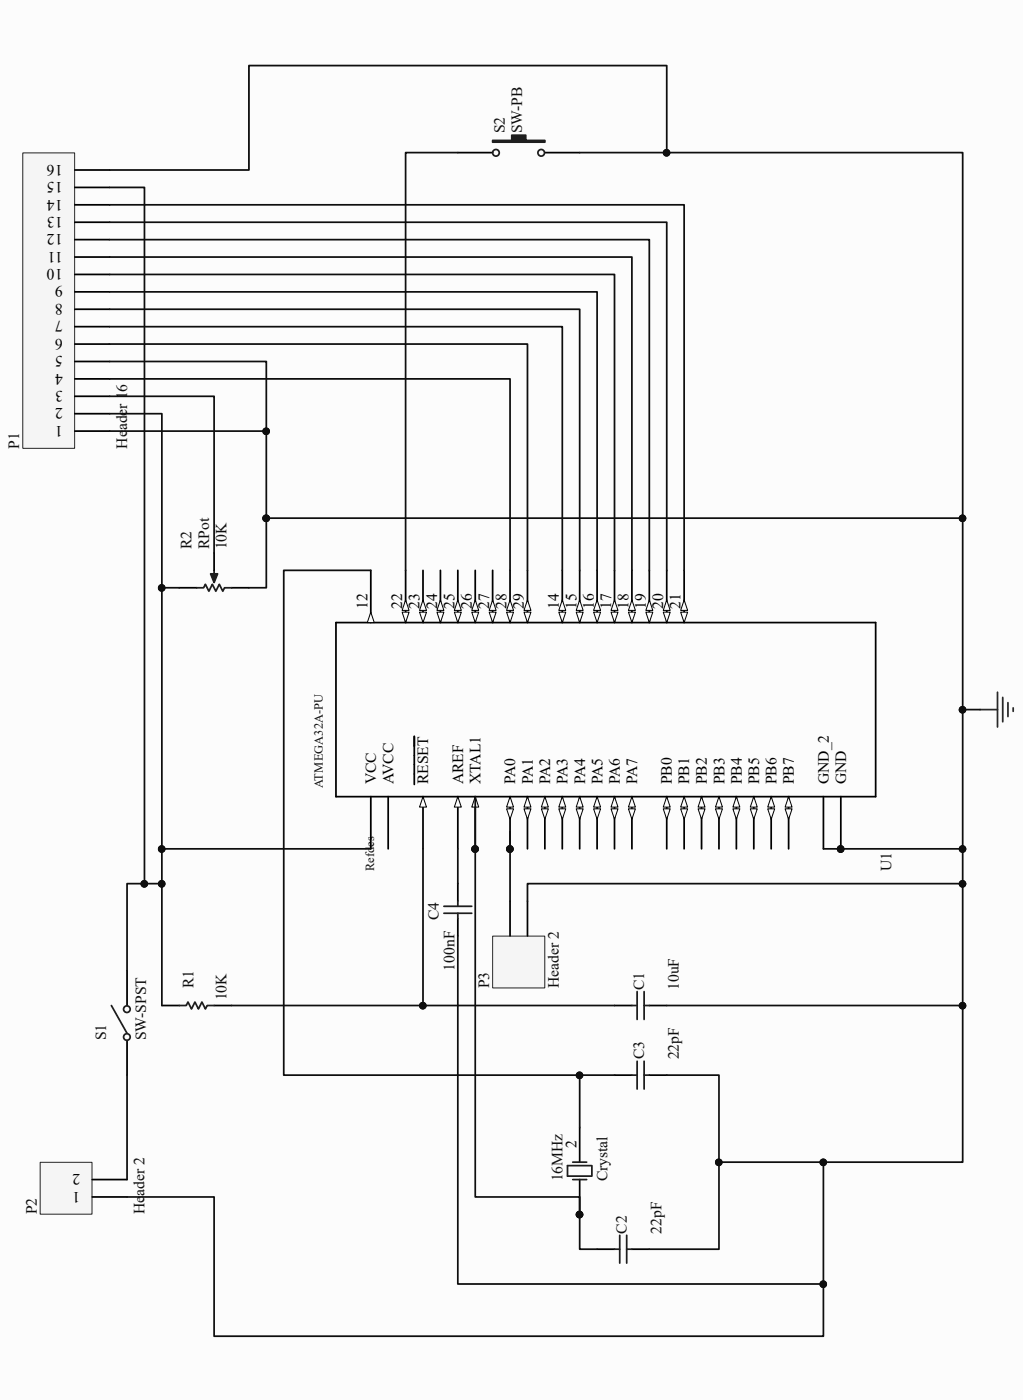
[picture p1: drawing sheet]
<svg xmlns="http://www.w3.org/2000/svg" width="149mm" height="205mm" viewBox="0 0 149 205" stroke-linecap="round" stroke-linejoin="round" font-family="sans-serif">
<path d="M-.1 -.1h149.6v204.8h-149.6z" fill="#fcfcfc"/>
<path d="M23.7 147h2.5M31.3 147h2.5M89.8 147h2.5M89.8 157.1h2.5M94.9 147h2.5M94.9 157.1h2.5M84.7 164.8v5.1M84.7 172.4v5.1M87.3 182.6h2.5M92.3 182.6h2.6" fill="none" stroke="#000" stroke-width=".25"/>
<g fill="none" stroke="#1c1c1c" stroke-width=".25">
<path d="M26.2 147h1l.3-.5 .5 1 .5-1 .5 1 .5-1 .5 1 .3-.5h1M92.3 147h.8M92.3 157.1h.8M93.1 144.9v4.1M93.1 155.1v4.1M94.1 144.9v4.1M94.1 155.1v4.1M94.1 147h.8M94.1 157.1h.8M82.9 170.4h3.6v1.5h-3.6zM83.7 169.9h2M83.7 172.4h2"/>
<path d="M89.8 182.6h.8M90.6 180.5v4.1M91.6 180.5v4.1M91.6 182.6h.7"/>
</g>
<path d="M143.2 103.7h2.6M145.8 101.2v5.1M146.5 101.9v3.6M147.3 102.7v2M148.1 103.5v.5" fill="none" stroke="#262626" stroke-width=".25"/>
<circle cx="84.7" cy="177.5" r=".48" fill="#0e0e0e" stroke="#0e0e0e" stroke-width=".15"/>
<path d="M3.4 22.3h7.5v43.2h-7.5z" fill="#f5f5f5"/>
<path d="M3.3 22.3h7.6v43.2h-7.6z" fill="none" stroke="#262626" stroke-width=".15"/>
<g fill="none" stroke="#000" stroke-width=".25">
<path d="M10.9 37.6h5.1M10.9 35h5.1M10.9 32.5h5.1M10.9 29.9h5.1M10.9 27.4h5.1M10.9 24.8h5.1M10.9 57.9h5.1M10.9 55.4h5.1M10.9 52.8h5.1M10.9 50.3h5.1M10.9 47.7h5.1M10.9 45.2h5.1"/>
<path d="M10.9 42.7h5.1M10.9 40.1h5.1M10.9 63h5.1M10.9 60.5h5.1M49.1 91h78.9v25.4h-78.9zM115.2 116.4v7.7M120.3 116.4v7.7M122.9 116.4v7.7"/>
</g>
<circle cx="122.8" cy="124.1" r=".48" fill="#0e0e0e" stroke="#0e0e0e" stroke-width=".15"/>
<path d="M115.2 116.4l.6 1.6h-1.1z" fill="#fcfcfc"/>
<path d="M115.2 116.4l.6 1.6h-1.1z" fill="none" stroke="#000" stroke-width=".15"/>
<path d="M114.7 118.2h1.1l-.6 1.5z" fill="#fcfcfc"/>
<path d="M114.7 118.2h1.1l-.6 1.5z" fill="none" stroke="#000" stroke-width=".15"/>
<path d="M112.7 116.4v7.7" fill="none" stroke="#000" stroke-width=".25"/>
<path d="M112.7 116.4l.5 1.6h-1z" fill="#fcfcfc"/>
<path d="M112.7 116.4l.5 1.6h-1z" fill="none" stroke="#000" stroke-width=".15"/>
<path d="M112.2 118.2h1l-.5 1.5z" fill="#fcfcfc"/>
<path d="M112.2 118.2h1l-.5 1.5z" fill="none" stroke="#000" stroke-width=".15"/>
<path d="M110.2 116.4v7.7" fill="none" stroke="#000" stroke-width=".25"/>
<path d="M110.2 116.4l.5 1.6h-1.1z" fill="#fcfcfc"/>
<path d="M110.2 116.4l.5 1.6h-1.1z" fill="none" stroke="#000" stroke-width=".15"/>
<path d="M109.6 118.2h1.1l-.5 1.5z" fill="#fcfcfc"/>
<path d="M109.6 118.2h1.1l-.5 1.5z" fill="none" stroke="#000" stroke-width=".15"/>
<path d="M107.6 116.4v7.7" fill="none" stroke="#000" stroke-width=".25"/>
<path d="M107.6 116.4l.5 1.6h-1z" fill="#fcfcfc"/>
<path d="M107.6 116.4l.5 1.6h-1z" fill="none" stroke="#000" stroke-width=".15"/>
<path d="M107.1 118.2h1l-.5 1.5z" fill="#fcfcfc"/>
<path d="M107.1 118.2h1l-.5 1.5z" fill="none" stroke="#000" stroke-width=".15"/>
<path d="M105.1 116.4v7.7" fill="none" stroke="#000" stroke-width=".25"/>
<path d="M105.1 116.4l.5 1.6h-1z" fill="#fcfcfc"/>
<path d="M105.1 116.4l.5 1.6h-1z" fill="none" stroke="#000" stroke-width=".15"/>
<path d="M104.6 118.2h1l-.5 1.5z" fill="#fcfcfc"/>
<path d="M104.6 118.2h1l-.5 1.5z" fill="none" stroke="#000" stroke-width=".15"/>
<path d="M102.5 116.4v7.7" fill="none" stroke="#000" stroke-width=".25"/>
<path d="M102.5 116.4l.5 1.6h-1z" fill="#fcfcfc"/>
<path d="M102.5 116.4l.5 1.6h-1z" fill="none" stroke="#000" stroke-width=".15"/>
<path d="M102 118.2h1l-.5 1.5z" fill="#fcfcfc"/>
<path d="M102 118.2h1l-.5 1.5z" fill="none" stroke="#000" stroke-width=".15"/>
<path d="M100 83.4v7.6" fill="none" stroke="#000" stroke-width=".25"/>
<path d="M99.5 89.5h1l-.5 1.5z" fill="#fcfcfc"/>
<path d="M99.5 89.5h1l-.5 1.5z" fill="none" stroke="#000" stroke-width=".15"/>
<path d="M100 87.7l.5 1.5h-1z" fill="#fcfcfc"/>
<path d="M100 87.7l.5 1.5h-1z" fill="none" stroke="#000" stroke-width=".15"/>
<path d="M100 116.4v7.7" fill="none" stroke="#000" stroke-width=".25"/>
<path d="M100 116.4l.5 1.6h-1z" fill="#fcfcfc"/>
<path d="M100 116.4l.5 1.6h-1z" fill="none" stroke="#000" stroke-width=".15"/>
<path d="M99.5 118.2h1l-.5 1.5z" fill="#fcfcfc"/>
<path d="M99.5 118.2h1l-.5 1.5z" fill="none" stroke="#000" stroke-width=".15"/>
<path d="M97.4 83.4v7.6" fill="none" stroke="#000" stroke-width=".25"/>
<path d="M96.9 89.5h1l-.5 1.5z" fill="#fcfcfc"/>
<path d="M96.9 89.5h1l-.5 1.5z" fill="none" stroke="#000" stroke-width=".15"/>
<path d="M97.4 87.7l.5 1.5h-1z" fill="#fcfcfc"/>
<path d="M97.4 87.7l.5 1.5h-1z" fill="none" stroke="#000" stroke-width=".15"/>
<path d="M97.4 116.4v7.7" fill="none" stroke="#000" stroke-width=".25"/>
<path d="M97.4 116.4l.5 1.6h-1z" fill="#fcfcfc"/>
<path d="M97.4 116.4l.5 1.6h-1z" fill="none" stroke="#000" stroke-width=".15"/>
<path d="M96.9 118.2h1l-.5 1.5z" fill="#fcfcfc"/>
<path d="M96.9 118.2h1l-.5 1.5z" fill="none" stroke="#000" stroke-width=".15"/>
<path d="M94.9 83.4v7.6" fill="none" stroke="#000" stroke-width=".25"/>
<path d="M94.4 89.5h1l-.5 1.5z" fill="#fcfcfc"/>
<path d="M94.4 89.5h1l-.5 1.5z" fill="none" stroke="#000" stroke-width=".15"/>
<path d="M94.9 87.7l.5 1.5h-1z" fill="#fcfcfc"/>
<path d="M94.9 87.7l.5 1.5h-1z" fill="none" stroke="#000" stroke-width=".15"/>
<path d="M92.3 83.4v7.6" fill="none" stroke="#000" stroke-width=".25"/>
<path d="M91.8 89.5h1.1l-.6 1.5z" fill="#fcfcfc"/>
<path d="M91.8 89.5h1.1l-.6 1.5z" fill="none" stroke="#000" stroke-width=".15"/>
<path d="M92.3 87.7l.6 1.5h-1.1z" fill="#fcfcfc"/>
<path d="M92.3 87.7l.6 1.5h-1.1z" fill="none" stroke="#000" stroke-width=".15"/>
<path d="M92.3 116.4v7.7" fill="none" stroke="#000" stroke-width=".25"/>
<path d="M92.3 116.4l.6 1.6h-1.1z" fill="#fcfcfc"/>
<path d="M92.3 116.4l.6 1.6h-1.1z" fill="none" stroke="#000" stroke-width=".15"/>
<path d="M91.8 118.2h1.1l-.6 1.5z" fill="#fcfcfc"/>
<path d="M91.8 118.2h1.1l-.6 1.5z" fill="none" stroke="#000" stroke-width=".15"/>
<path d="M89.8 83.4v7.6" fill="none" stroke="#000" stroke-width=".25"/>
<path d="M89.3 89.5h1l-.5 1.5z" fill="#fcfcfc"/>
<path d="M89.3 89.5h1l-.5 1.5z" fill="none" stroke="#000" stroke-width=".15"/>
<path d="M89.8 87.7l.5 1.5h-1z" fill="#fcfcfc"/>
<path d="M89.8 87.7l.5 1.5h-1z" fill="none" stroke="#000" stroke-width=".15"/>
<path d="M89.8 116.4v7.7" fill="none" stroke="#000" stroke-width=".25"/>
<path d="M89.8 116.4l.5 1.6h-1z" fill="#fcfcfc"/>
<path d="M89.8 116.4l.5 1.6h-1z" fill="none" stroke="#000" stroke-width=".15"/>
<path d="M89.3 118.2h1l-.5 1.5z" fill="#fcfcfc"/>
<path d="M89.3 118.2h1l-.5 1.5z" fill="none" stroke="#000" stroke-width=".15"/>
<path d="M87.3 83.4v7.6" fill="none" stroke="#000" stroke-width=".25"/>
<path d="M86.7 89.5h1.1l-.5 1.5z" fill="#fcfcfc"/>
<path d="M86.7 89.5h1.1l-.5 1.5z" fill="none" stroke="#000" stroke-width=".15"/>
<path d="M87.3 87.7l.5 1.5h-1.1z" fill="#fcfcfc"/>
<path d="M87.3 87.7l.5 1.5h-1.1z" fill="none" stroke="#000" stroke-width=".15"/>
<path d="M87.3 116.4v7.7" fill="none" stroke="#000" stroke-width=".25"/>
<path d="M87.3 116.4l.5 1.6h-1.1z" fill="#fcfcfc"/>
<path d="M87.3 116.4l.5 1.6h-1.1z" fill="none" stroke="#000" stroke-width=".15"/>
<path d="M86.7 118.2h1.1l-.5 1.5z" fill="#fcfcfc"/>
<path d="M86.7 118.2h1.1l-.5 1.5z" fill="none" stroke="#000" stroke-width=".15"/>
<path d="M84.7 83.4v7.6" fill="none" stroke="#000" stroke-width=".25"/>
<path d="M84.2 89.5h1l-.5 1.5z" fill="#fcfcfc"/>
<path d="M84.2 89.5h1l-.5 1.5z" fill="none" stroke="#000" stroke-width=".15"/>
<path d="M84.7 87.7l.5 1.5h-1z" fill="#fcfcfc"/>
<path d="M84.7 87.7l.5 1.5h-1z" fill="none" stroke="#000" stroke-width=".15"/>
<path d="M84.7 116.4v7.7" fill="none" stroke="#000" stroke-width=".25"/>
<path d="M84.7 116.4l.5 1.6h-1z" fill="#fcfcfc"/>
<path d="M84.7 116.4l.5 1.6h-1z" fill="none" stroke="#000" stroke-width=".15"/>
<path d="M84.2 118.2h1l-.5 1.5z" fill="#fcfcfc"/>
<path d="M84.2 118.2h1l-.5 1.5z" fill="none" stroke="#000" stroke-width=".15"/>
<path d="M82.2 83.4v7.6" fill="none" stroke="#000" stroke-width=".25"/>
<path d="M81.7 89.5h1l-.5 1.5z" fill="#fcfcfc"/>
<path d="M81.7 89.5h1l-.5 1.5z" fill="none" stroke="#000" stroke-width=".15"/>
<path d="M82.2 87.7l.5 1.5h-1z" fill="#fcfcfc"/>
<path d="M82.2 87.7l.5 1.5h-1z" fill="none" stroke="#000" stroke-width=".15"/>
<path d="M82.2 116.4v7.7" fill="none" stroke="#000" stroke-width=".25"/>
<path d="M82.2 116.4l.5 1.6h-1z" fill="#fcfcfc"/>
<path d="M82.2 116.4l.5 1.6h-1z" fill="none" stroke="#000" stroke-width=".15"/>
<path d="M81.7 118.2h1l-.5 1.5z" fill="#fcfcfc"/>
<path d="M81.7 118.2h1l-.5 1.5z" fill="none" stroke="#000" stroke-width=".15"/>
<path d="M79.6 116.4v7.7" fill="none" stroke="#000" stroke-width=".25"/>
<path d="M79.6 116.4l.5 1.6h-1z" fill="#fcfcfc"/>
<path d="M79.6 116.4l.5 1.6h-1z" fill="none" stroke="#000" stroke-width=".15"/>
<path d="M79.1 118.2h1l-.5 1.5z" fill="#fcfcfc"/>
<path d="M79.1 118.2h1l-.5 1.5z" fill="none" stroke="#000" stroke-width=".15"/>
<path d="M77.1 83.4v7.6" fill="none" stroke="#000" stroke-width=".25"/>
<path d="M76.6 89.5h1l-.5 1.5z" fill="#fcfcfc"/>
<path d="M76.6 89.5h1l-.5 1.5z" fill="none" stroke="#000" stroke-width=".15"/>
<path d="M77.1 87.7l.5 1.5h-1z" fill="#fcfcfc"/>
<path d="M77.1 87.7l.5 1.5h-1z" fill="none" stroke="#000" stroke-width=".15"/>
<path d="M77.1 116.4v7.7" fill="none" stroke="#000" stroke-width=".25"/>
<path d="M77.1 116.4l.5 1.6h-1z" fill="#fcfcfc"/>
<path d="M77.1 116.4l.5 1.6h-1z" fill="none" stroke="#000" stroke-width=".15"/>
<path d="M76.6 118.2h1l-.5 1.5z" fill="#fcfcfc"/>
<path d="M76.6 118.2h1l-.5 1.5z" fill="none" stroke="#000" stroke-width=".15"/>
<path d="M74.5 83.4v7.6" fill="none" stroke="#000" stroke-width=".25"/>
<path d="M74 89.5h1l-.5 1.5z" fill="#fcfcfc"/>
<path d="M74 89.5h1l-.5 1.5z" fill="none" stroke="#000" stroke-width=".15"/>
<path d="M74.5 87.7l.5 1.5h-1z" fill="#fcfcfc"/>
<path d="M74.5 87.7l.5 1.5h-1z" fill="none" stroke="#000" stroke-width=".15"/>
<path d="M74.5 116.4v7.7" fill="none" stroke="#000" stroke-width=".25"/>
<path d="M74.5 116.4l.5 1.6h-1z" fill="#fcfcfc"/>
<path d="M74.5 116.4l.5 1.6h-1z" fill="none" stroke="#000" stroke-width=".15"/>
<path d="M74 118.2h1l-.5 1.5z" fill="#fcfcfc"/>
<path d="M74 118.2h1l-.5 1.5z" fill="none" stroke="#000" stroke-width=".15"/>
<circle cx="74.5" cy="124.1" r=".48" fill="#0e0e0e" stroke="#0e0e0e" stroke-width=".15"/>
<path d="M72 83.4v7.6" fill="none" stroke="#000" stroke-width=".25"/>
<path d="M71.5 89.5h1l-.5 1.5z" fill="#fcfcfc"/>
<path d="M71.5 89.5h1l-.5 1.5z" fill="none" stroke="#000" stroke-width=".15"/>
<path d="M72 87.7l.5 1.5h-1z" fill="#fcfcfc"/>
<path d="M72 87.7l.5 1.5h-1z" fill="none" stroke="#000" stroke-width=".15"/>
<path d="M69.5 83.4v7.6" fill="none" stroke="#000" stroke-width=".25"/>
<path d="M68.9 89.5h1.1l-.5 1.5z" fill="#fcfcfc"/>
<path d="M68.9 89.5h1.1l-.5 1.5z" fill="none" stroke="#000" stroke-width=".15"/>
<path d="M69.5 87.7l.5 1.5h-1.1z" fill="#fcfcfc"/>
<path d="M69.5 87.7l.5 1.5h-1.1z" fill="none" stroke="#000" stroke-width=".15"/>
<path d="M69.5 116.4v7.7" fill="none" stroke="#000" stroke-width=".25"/>
<path d="M69.5 116.4l.5 1.6h-1.1z" fill="#fcfcfc"/>
<path d="M69.5 116.4l.5 1.6h-1.1z" fill="none" stroke="#000" stroke-width=".15"/>
<circle cx="69.4" cy="124.1" r=".48" fill="#0e0e0e" stroke="#0e0e0e" stroke-width=".15"/>
<path d="M66.9 83.4v7.6" fill="none" stroke="#000" stroke-width=".25"/>
<path d="M66.4 89.5h1l-.5 1.5z" fill="#fcfcfc"/>
<path d="M66.4 89.5h1l-.5 1.5z" fill="none" stroke="#000" stroke-width=".15"/>
<path d="M66.9 87.7l.5 1.5h-1z" fill="#fcfcfc"/>
<path d="M66.9 87.7l.5 1.5h-1z" fill="none" stroke="#000" stroke-width=".15"/>
<path d="M66.9 116.4v7.7" fill="none" stroke="#000" stroke-width=".25"/>
<path d="M66.9 116.4l.5 1.6h-1z" fill="#fcfcfc"/>
<path d="M66.9 116.4l.5 1.6h-1z" fill="none" stroke="#000" stroke-width=".15"/>
<path d="M64.4 83.4v7.6" fill="none" stroke="#000" stroke-width=".25"/>
<path d="M63.9 89.5h1l-.5 1.5z" fill="#fcfcfc"/>
<path d="M63.9 89.5h1l-.5 1.5z" fill="none" stroke="#000" stroke-width=".15"/>
<path d="M64.4 87.7l.5 1.5h-1z" fill="#fcfcfc"/>
<path d="M64.4 87.7l.5 1.5h-1z" fill="none" stroke="#000" stroke-width=".15"/>
<path d="M61.8 83.4v7.6" fill="none" stroke="#000" stroke-width=".25"/>
<path d="M61.3 89.5h1l-.5 1.5z" fill="#fcfcfc"/>
<path d="M61.3 89.5h1l-.5 1.5z" fill="none" stroke="#000" stroke-width=".15"/>
<path d="M61.8 87.7l.5 1.5h-1z" fill="#fcfcfc"/>
<path d="M61.8 87.7l.5 1.5h-1z" fill="none" stroke="#000" stroke-width=".15"/>
<path d="M61.8 116.4v7.7" fill="none" stroke="#000" stroke-width=".25"/>
<path d="M61.8 116.4l.5 1.6h-1z" fill="#fcfcfc"/>
<path d="M61.8 116.4l.5 1.6h-1z" fill="none" stroke="#000" stroke-width=".15"/>
<path d="M59.3 83.4v7.6M60.5 107.6v7.1" fill="none" stroke="#000" stroke-width=".25"/>
<path d="M58.8 89.5h1l-.5 1.5z" fill="#fcfcfc"/>
<path d="M58.8 89.5h1l-.5 1.5z" fill="none" stroke="#000" stroke-width=".15"/>
<path d="M59.3 87.7l.5 1.5h-1z" fill="#fcfcfc"/>
<path d="M59.3 87.7l.5 1.5h-1z" fill="none" stroke="#000" stroke-width=".15"/>
<path d="M54.2 83.4v7.6M56.7 116.4v7.7" fill="none" stroke="#000" stroke-width=".25"/>
<path d="M54.2 89.5l.5 1.5h-1z" fill="#fcfcfc"/>
<path d="M54.2 89.5l.5 1.5h-1z" fill="none" stroke="#000" stroke-width=".15"/>
<path d="M26.2 85.9h2.5M33.8 85.9h2.6M54.2 116.4v7.7" fill="none" stroke="#000" stroke-width=".25"/>
<g fill="#0e0e0e" stroke="#0e0e0e" stroke-width=".15">
<circle cx="122.8" cy="124.1" r=".48"/>
<circle cx="74.5" cy="124.1" r=".48"/>
<circle cx="69.4" cy="124.1" r=".48"/>
</g>
<path d="M31.3 83.4v1.2" fill="none" stroke="#1c1c1c" stroke-width=".25"/>
<path d="M30.8 83.9h1l-.5 1.2z" fill="#1c1c1c"/>
<path d="M28.7 85.9h1.1l.2-.5 .5 1 .5-1 .5 1 .6-1 .5 1 .2-.5h1M30.8 83.9h1l-.5 1.2z" fill="none" stroke="#1c1c1c" stroke-width=".25"/>
<path d="M31.3 80.8v2.6" fill="none" stroke="#000" stroke-width=".25"/>
<path d="M72 136.8h7.6v7.6h-7.6z" fill="#f5f5f5"/>
<path d="M72 136.8h7.6v7.6h-7.6z" fill="none" stroke="#262626" stroke-width=".15"/>
<path d="M74.5 131.7v5.1M77.1 131.7v5.1" fill="none" stroke="#000" stroke-width=".25"/>
<path d="M5.9 169.9h7.5v7.5h-7.5z" fill="#f5f5f5"/>
<path d="M5.9 169.9h7.5v7.6h-7.5z" fill="none" stroke="#262626" stroke-width=".15"/>
<path d="M66.9 22.3h5.1M79.6 22.3h5.1M18.6 141.9v5.1M18.6 152v5.1M13.5 174.9h5.1M13.5 172.4h5.1" fill="none" stroke="#000" stroke-width=".25"/>
<g fill="none" stroke="#1c1c1c" stroke-width=".25">
<path d="M16.3 147l2.3 4"/>
<circle cx="18.5" cy="147.5" r=".48"/>
<circle cx="18.5" cy="151.6" r=".48"/>
</g>
<path d="M72 20.5h2.8v-.7h2v.7h2.8v.3h-7.6z" fill-rule="evenodd" fill="#1c1c1c"/>
<g fill="none" stroke="#1c1c1c" stroke-width=".25">
<path d="M72 20.5h2.8v-.7h2v.7h2.8v.3h-7.6zM64.9 132.5h4M64.9 133.5h4M66.9 131.7v.8M66.9 133.5v.7"/>
<circle cx="72.5" cy="22.3" r=".48"/>
<circle cx="79.1" cy="22.3" r=".48"/>
</g>
<g fill="none" stroke="#0e0e0e" stroke-width=".25">
<path d="M16 37.6h76.3v45.8M16 35h78.9v48.4M16 32.5h81.4v50.9M16 29.9h84v53.5M16 27.4h5.1v101.8M66.9 22.3h-7.6v61.1M84.7 22.3h56v53.4M97.4 22.3v-12.7h-61v15.2h-20.4M16 55.4h58.5v28M16 50.3h61.1v33.1M16 47.7h66.2v35.7M16 45.2h68.7v38.2"/>
<path d="M16 42.7h71.3v40.7M16 40.1h73.8v43.3M16 57.9h15.3v22.9M16 52.8h22.9v22.9M16 60.5h7.7v25.4M16 63h22.9M38.9 75.7v10.2h-2.5M38.9 75.7h101.8v28M26.2 85.9h-2.5v38.2h30.5M54.2 83.4h-12.7v73.7h43.2M69.5 116.4v58.5h15.2v7.7h2.6M143.2 103.7h-2.5v20.4h-20.4"/>
<path d="M23.7 124.1v5.1h-5.1v12.7M23.7 129.2v17.8M61.8 124.1v22.9M66.9 136.8v50.9h53.4v-17.8M66.9 124.1v5.1M74.5 121.5v10.2M140.7 124.1v45.8h-35.6M140.7 129.2h-63.6v2.5M18.6 157.1v15.3M33.8 147h56M89.8 157.1h-5.1v7.7M97.4 157.1h7.7v25.5h-10.2"/>
<path d="M97.4 147h43.3M18.6 174.9h12.7v20.4h89v-7.6"/>
</g>
<g fill="#0e0e0e" stroke="#0e0e0e" stroke-width=".15">
<circle cx="84.7" cy="157.2" r=".48"/>
<circle cx="105" cy="169.9" r=".48"/>
<circle cx="122.8" cy="124.1" r=".48"/>
<circle cx="140.7" cy="124.1" r=".48"/>
<circle cx="140.7" cy="103.7" r=".48"/>
<circle cx="61.8" cy="147" r=".48"/>
<circle cx="23.6" cy="85.9" r=".48"/>
<circle cx="23.6" cy="124.1" r=".48"/>
<circle cx="38.9" cy="75.8" r=".48"/>
<circle cx="74.5" cy="124.1" r=".48"/>
<circle cx="120.3" cy="169.9" r=".48"/>
<circle cx="140.7" cy="147" r=".48"/>
<circle cx="140.7" cy="129.2" r=".48"/>
<circle cx="84.7" cy="177.5" r=".48"/>
<circle cx="69.4" cy="124.1" r=".48"/>
<circle cx="23.6" cy="129.2" r=".48"/>
<circle cx="21.1" cy="129.2" r=".48"/>
<circle cx="140.7" cy="75.8" r=".48"/>
<circle cx="97.4" cy="22.3" r=".48"/>
<circle cx="38.9" cy="63" r=".48"/>
<circle cx="120.3" cy="187.7" r=".48"/>
</g>
<path d="M66.9 129.2v2.5M66.9 134.2v2.6" fill="none" stroke="#000" stroke-width=".25"/>
<g font-size="2.3" fill="#0e0e0e">
<text x="73.8" y="19.5" transform="rotate(-90 73.8 19.5)">S2</text>
<text x="76.3" y="19.5" transform="rotate(-90 76.3 19.5)">SW-PB</text>
<text x="2.8" y="65.6" transform="rotate(-90 2.8 65.6)">P1</text>
<text x="18.6" y="65.6" transform="rotate(-90 18.6 65.6)">Header 16</text>
<text x="28" y="80.3" transform="rotate(-90 28 80.3)">R2</text>
<text x="30.5" y="80.3" transform="rotate(-90 30.5 80.3)">RPot</text>
<text x="33.1" y="80.3" transform="rotate(-90 33.1 80.3)">10K</text>
<text x="130.3" y="127.3" transform="rotate(-90 130.3 127.3)">U1</text>
<text x="64.1" y="134.5" transform="rotate(-90 64.1 134.5)">C4</text>
<text x="66.4" y="141.9" transform="rotate(-90 66.4 141.9)">100nF</text>
<text x="28.3" y="144.4" transform="rotate(-90 28.3 144.4)">R1</text>
<text x="33.1" y="146.2" transform="rotate(-90 33.1 146.2)">10K</text>
<text x="71.5" y="144.4" transform="rotate(-90 71.5 144.4)">P3</text>
<text x="81.7" y="144.4" transform="rotate(-90 81.7 144.4)">Header 2</text>
<text x="94.1" y="144.7" transform="rotate(-90 94.1 144.7)">C1</text>
<text x="99.2" y="144.7" transform="rotate(-90 99.2 144.7)">10uF</text>
<text x="15.5" y="152.1" transform="rotate(-90 15.5 152.1)">S1</text>
<text x="21.4" y="152.1" transform="rotate(-90 21.4 152.1)">SW-SPST</text>
<text x="94.1" y="154.9" transform="rotate(-90 94.1 154.9)">C3</text>
<text x="99.2" y="154.9" transform="rotate(-90 99.2 154.9)">22pF</text>
<text x="82.2" y="172.7" transform="rotate(-90 82.2 172.7)">16MHz</text>
<text x="88.8" y="172.7" transform="rotate(-90 88.8 172.7)">Crystal</text>
<text x="5.4" y="177.5" transform="rotate(-90 5.4 177.5)">P2</text>
<text x="21.1" y="177.5" transform="rotate(-90 21.1 177.5)">Header 2</text>
<text x="91.6" y="180.3" transform="rotate(-90 91.6 180.3)">C2</text>
<text x="96.7" y="180.3" transform="rotate(-90 96.7 180.3)">22pF</text>
</g>
<g font-size="2.3">
<text x="9.2" y="29.2" transform="rotate(180 9.2 29.2)">14</text>
<text x="9.2" y="26.6" transform="rotate(180 9.2 26.6)">15</text>
<text x="9.2" y="24.1" transform="rotate(180 9.2 24.1)">16</text>
<text x="9.2" y="34.2" transform="rotate(180 9.2 34.2)">12</text>
<text x="9.2" y="31.7" transform="rotate(180 9.2 31.7)">13</text>
<text x="9.2" y="41.9" transform="rotate(180 9.2 41.9)">9</text>
<text x="9.2" y="39.3" transform="rotate(180 9.2 39.3)">10</text>
<text x="9.2" y="36.8" transform="rotate(180 9.2 36.8)">11</text>
<text x="9.2" y="47" transform="rotate(180 9.2 47)">7</text>
<text x="9.2" y="44.4" transform="rotate(180 9.2 44.4)">8</text>
<text x="9.2" y="49.5" transform="rotate(180 9.2 49.5)">6</text>
<text x="9.2" y="52.1" transform="rotate(180 9.2 52.1)">5</text>
<text x="9.2" y="59.7" transform="rotate(180 9.2 59.7)">2</text>
<text x="9.2" y="57.1" transform="rotate(180 9.2 57.1)">3</text>
<text x="9.2" y="54.6" transform="rotate(180 9.2 54.6)">4</text>
<text x="9.2" y="62.2" transform="rotate(180 9.2 62.2)">1</text>
<text x="53.7" y="88.9" transform="rotate(-90 53.7 88.9)">12</text>
<text x="58.8" y="88.9" transform="rotate(-90 58.8 88.9)">22</text>
<text x="61.3" y="88.9" transform="rotate(-90 61.3 88.9)">23</text>
<text x="63.9" y="88.9" transform="rotate(-90 63.9 88.9)">24</text>
<text x="66.4" y="88.9" transform="rotate(-90 66.4 88.9)">25</text>
<text x="68.9" y="88.9" transform="rotate(-90 68.9 88.9)">26</text>
<text x="71.5" y="88.9" transform="rotate(-90 71.5 88.9)">27</text>
<text x="74" y="88.9" transform="rotate(-90 74 88.9)">28</text>
<text x="76.6" y="88.9" transform="rotate(-90 76.6 88.9)">29</text>
<text x="81.7" y="88.9" transform="rotate(-90 81.7 88.9)">14</text>
<text x="84.2" y="88.9" transform="rotate(-90 84.2 88.9)">15</text>
<text x="86.8" y="88.9" transform="rotate(-90 86.8 88.9)">16</text>
<text x="89.3" y="88.9" transform="rotate(-90 89.3 88.9)">17</text>
<text x="91.8" y="88.9" transform="rotate(-90 91.8 88.9)">18</text>
<text x="94.4" y="88.9" transform="rotate(-90 94.4 88.9)">19</text>
<text x="96.9" y="88.9" transform="rotate(-90 96.9 88.9)">20</text>
<text x="99.5" y="88.9" transform="rotate(-90 99.5 88.9)">21</text>
<text x="55" y="114.6" transform="rotate(-90 55 114.6)">VCC</text>
<text x="57.5" y="114.6" transform="rotate(-90 57.5 114.6)">AVCC</text>
<text x="62.6" y="114.6" transform="rotate(-90 62.6 114.6)">RESET</text>
<text x="67.7" y="114.6" transform="rotate(-90 67.7 114.6)">AREF</text>
<text x="70.2" y="114.6" transform="rotate(-90 70.2 114.6)">XTAL1</text>
<text x="75.3" y="114.6" transform="rotate(-90 75.3 114.6)">PA0</text>
<text x="77.9" y="114.6" transform="rotate(-90 77.9 114.6)">PA1</text>
<text x="80.4" y="114.6" transform="rotate(-90 80.4 114.6)">PA2</text>
<text x="83" y="114.6" transform="rotate(-90 83 114.6)">PA3</text>
<text x="85.5" y="114.6" transform="rotate(-90 85.5 114.6)">PA4</text>
<text x="88" y="114.6" transform="rotate(-90 88 114.6)">PA5</text>
<text x="90.6" y="114.6" transform="rotate(-90 90.6 114.6)">PA6</text>
<text x="93.1" y="114.6" transform="rotate(-90 93.1 114.6)">PA7</text>
<text x="98.2" y="114.6" transform="rotate(-90 98.2 114.6)">PB0</text>
<text x="100.7" y="114.6" transform="rotate(-90 100.7 114.6)">PB1</text>
<text x="103.3" y="114.6" transform="rotate(-90 103.3 114.6)">PB2</text>
<text x="105.9" y="114.6" transform="rotate(-90 105.9 114.6)">PB3</text>
<text x="108.4" y="114.6" transform="rotate(-90 108.4 114.6)">PB4</text>
<text x="110.9" y="114.6" transform="rotate(-90 110.9 114.6)">PB5</text>
<text x="113.5" y="114.6" transform="rotate(-90 113.5 114.6)">PB6</text>
<text x="116" y="114.6" transform="rotate(-90 116 114.6)">PB7</text>
<text x="121.1" y="114.6" transform="rotate(-90 121.1 114.6)">GND_2</text>
<text x="123.6" y="114.6" transform="rotate(-90 123.6 114.6)">GND</text>
<text x="84.2" y="167.8" transform="rotate(-90 84.2 167.8)">2</text>
<text x="11.7" y="171.6" transform="rotate(180 11.7 171.6)">2</text>
<text x="11.7" y="174.2" transform="rotate(180 11.7 174.2)">1</text>
</g>
<g font-size="1.8" fill="#0e0e0e">
<text x="47.2" y="115.2" transform="rotate(-90 47.2 115.2)">ATMEGA32A-PU</text>
<text x="54.7" y="127.3" transform="rotate(-90 54.7 127.3)">Refdes</text>
</g>
</svg>
